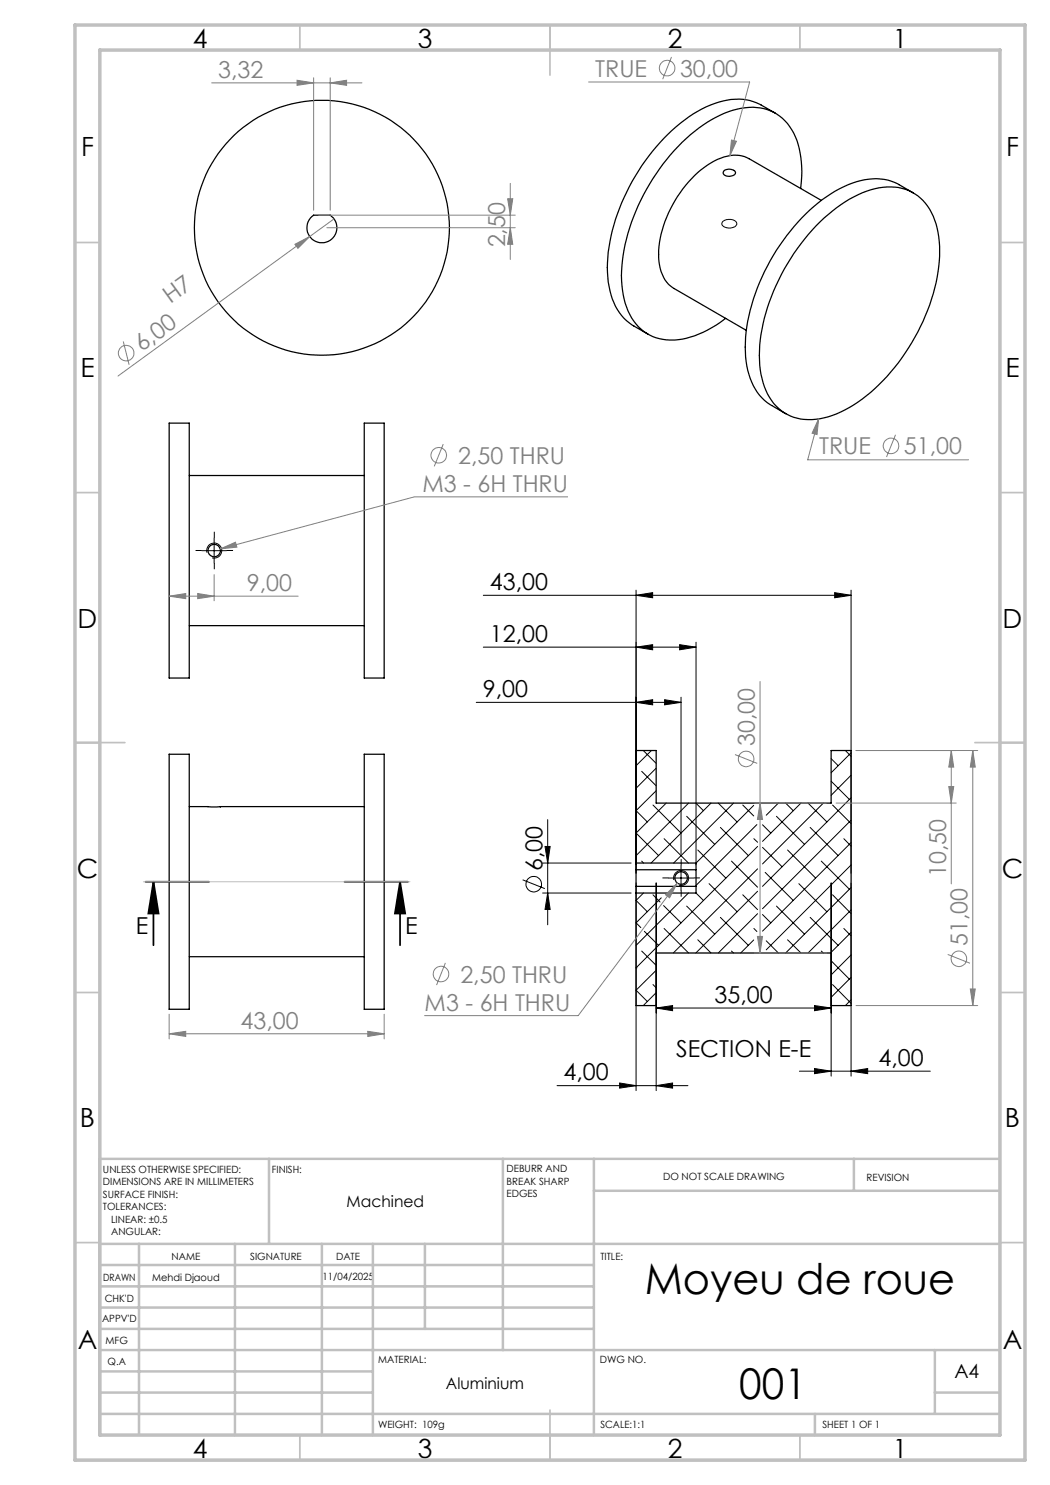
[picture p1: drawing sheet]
<svg xmlns="http://www.w3.org/2000/svg" width="210mm" height="297mm" viewBox="0 0 210 297" stroke-linecap="round" stroke-linejoin="round" font-family="sans-serif">
<g fill="none" stroke="#000" stroke-width=".25">
<path d="M144.7 34.2a1.65 1.65 0 0 1 2.4 .3 1.33 1.33 0 0 1-2 .6l-.5-.4zM155.1 22.6l-2.8-1.6a10.7 10.7 0 0 0-9.4-.3 30.7 30.7 0 0 0-13.9 11.5 38.8 38.8 0 0 0-7.5 21.3 14.8 14.8 0 0 0 3.3 10.2l1.6 1.3 3.2 1.8M160.1 37.7a18.8 18.8 0 0 0-1.7-11.7 9.3 9.3 0 0 0-11-4.2 27.1 27.1 0 0 0-13.3 9.2 40.5 40.5 0 0 0-9.8 23.1 15.9 15.9 0 0 0 2.9 10.7 9.7 9.7 0 0 0 10.9 2.6 21.5 21.5 0 0 0 7-3.7M182.7 38.6l-2.9-1.7a11 11 0 0 0-9.3-.3 30.7 30.7 0 0 0-13.9 11.5 38.6 38.6 0 0 0-7.6 21.3 13.9 13.9 0 0 0 3.9 10.7l1.1 .8 3.2 1.9M62.1 43.6l.6-.6h3.3a3 3 0 0 1 .8 4.3 3 3 0 0 1-4.3 .6 3 3 0 0 1-.4-4.3zM164 44.4a23.7 23.7 0 0 1 11.8-6.8 9.5 9.5 0 0 1 11.4 7.2 27.4 27.4 0 0 1-1.3 16.2 40.1 40.1 0 0 1-15.1 20 15 15 0 0 1-11.3 2.6 9.7 9.7 0 0 1-7.1-7.9 28.1 28.1 0 0 1 1.9-16.4 43.7 43.7 0 0 1 9.7-14.9zM164.3 40.1l-14.5-8.4a6.8 6.8 0 0 0-6.3 .2 22.8 22.8 0 0 0-11 14.1 12.5 12.5 0 0 0 .5 10l.7 .9 1.1 .8 14.5 8.4M33.8 84.6h4.1v51h-4.1zM37.9 95.1h34.9M72.8 84.6h4v51h-4zM37.9 125.1h34.9M33.8 150.8h4.1v51.1h-4.1z"/>
<path d="M72.8 150.8h4v51.1h-4zM37.9 161.3h3.7M41.6 161.4h2.5M44.1 161.3h28.7M127.2 177.3v1.3M127.2 172.6v1.4M127.2 172.6v-22.5h4v10.5h35v-10.5h4v51h-4v-10.5h-35v10.5h-4v-22.5M127.2 172.6h12v6h-12M127.2 174v3.3M127.2 177.3h12M127.2 174h12M37.9 191.3h34.9"/>
<circle cx="64.4" cy="45.5" r="25.5"/>
<circle cx="42.8" cy="110.1" r="1.25"/>
<circle cx="136.2" cy="175.6" r="1.25"/>
</g>
<g fill="none" stroke="#000" stroke-width=".2">
<path d="M144.5 44.4a2 2 0 0 1 2.8 .2 1.04 1.04 0 0 1-1.2 1h-.7l-.6-.2a.65 .65 0 0 1-.3-1zM40.4 110.1h4.9M41.4 110.5a1.51 1.51 0 0 1 1.3-1.9 1.51 1.51 0 0 1 1.6 1.7 1.51 1.51 0 0 1-1.9 1.3M42.8 107.6v5M96.7 119.1h73.5M127.2 119.1l3.3-.6v1.1zM127.2 118v56.6M166.9 118.5l3.3 .6-3.3 .5zM170.2 118v56.6M96.7 129.4h42.5M127.2 129.4l3.3-.5v1.1zM132.9 139.9l3.3 .6-3.3 .5z"/>
<path d="M135.9 128.9l3.3 .5-3.3 .6zM136.2 139.4v31.4M139.2 128.4v44.6M95.2 140.5h41M127.2 140.5l3.3-.6v1.1zM128.3 154.3l2.9 2.9M128.7 150.1l2.5 2.6M130.3 150.1l-3.1 3M131.2 153.6l-4 4.1M131.2 158.1l-4 4 2.3 2.3M166.2 156.2l3.7 3.7M166.2 151.7l1.4 1.4"/>
<path d="M169.1 150.1l1.1 1.2M170.2 150.6l-4 3.9M170.2 155l-4 4.1M170.2 159.6l-17.7 17.7M104.5 176l4.5 1.7M108.5 178.6h17.7M108.5 172.6h17.7M109 169.3h1l-.5 3.3zM109.5 178.6l.5 3.3h-1zM109.5 163.9v21.1M127.2 176.6v41.5M128.3 172.2l.4 .4"/>
<path d="M128.7 178.6l-1.5 1.5 2.3 2.2M130.6 161l5.6 5.6M130.6 179l1.4 1.4M131.2 176.6v41.5M132.3 179.6l-5.1 5 1 .9M132.8 167.7l4.9 4.9M133.2 160.6l-6 6 4.5 4.5M133.7 175.6h5M134.8 176a1.51 1.51 0 0 1 1.3-1.9 1.51 1.51 0 0 1 1.6 1.6 1.51 1.51 0 0 1-1.9 1.4M136.2 173.1v5M137.3 163.3l5.6 5.6M137.7 178.6l-10.5 10.5"/>
<path d="M137.7 160.6l-10.5 10.5M139.2 160.6l1.5 1.5M139.2 178.6l1.5 1.5M139.6 170l5.6 5.6M141.8 176.7l5.6 5.6M142.2 160.6l-12 12M143.7 160.6l3.7 3.8M144.1 165.5l5.6 5.6M146.3 172.2l5.2 5.2M146.7 160.6l-12 12M148.6 179l2.9 2.9M148.6 161l2.1 2.2"/>
<path d="M150.7 161.1l-11.5 11.5M150.8 167.7l.7 .7M151.4 164.9l-12.2 12.2M151.5 169.3l-24.3 24.3M151.5 173.8l-16.8 16.8M151.5 178.3l-12.3 12.3M152.5 169.5l3.9 3.9M152.5 165l1.7 1.6M153 174.5l5.6 5.6M155.3 163.3l5.6 5.6M155.7 160.6l-2.5 2.5M157.1 160.6l1.5 1.5"/>
<path d="M157.5 170l5.6 5.6M159.8 176.7l5.6 5.6M160.2 160.6l-7.7 7.7M161.6 160.6l3.8 3.8M162 165.5l5.6 5.6M164.3 172.2l5.6 5.6M164.7 160.6l-12.2 12.2M166.2 176.6v38.6M166.5 179l3.7 3.7M166.5 161l3.7 3.7M168.8 167.7l1.4 1.5M170.2 164l-17.7 17.7"/>
<path d="M170.2 168.5l-17.7 17.7M170.2 173l-17 17M170.2 177.5l-13.1 13.1M170.2 176.6v38.6M127.2 193.6h.1M128.3 190.2l2.9 2.9M128.9 186.3l2.8 2.8M130.6 196.9l.6 .7M131.2 194.1l-4 3.9 2.3 2.3M131.2 198.5l-2.5 2.6M132.7 181.1l3.5 3.5M132.8 185.7l4.9 4.9"/>
<path d="M137.3 181.2l5.6 5.6M139.6 188l2.6 2.6M144.1 183.5l5.6 5.6M146.3 190.2l.4 .4M150.7 188l-2.6 2.6M150.8 185.7l.6 .6M151.5 182.7l-7.8 7.9M152.5 182.9l1.7 1.7M153.2 188.2l2.5 2.4M155.3 181.2l5.6 5.6M157.5 188l2.7 2.6M162 183.5l5.6 5.6"/>
<path d="M164.3 190.2l.4 .4M166.2 192.2l3.7 3.6M166.5 196.9l3.7 3.8M168.8 185.7l1.4 1.5M170.2 182l-8.6 8.6M170.2 186.5l-4.1 4.1M170.2 191l-4 4M170.2 195.5l-4 4M170.2 200l-1.1 1.1M111.4 217.1h26.2M123.9 216.6l3.3 .5-3.3 .5zM131.2 217.1l3.3-.5v1z"/>
<path d="M131.2 201.6l3.3-.5v1zM131.2 201.6h35M159.9 214.2h26.2M162.9 213.7l3.3 .5-3.3 .5zM162.9 201.1l3.3 .5-3.3 .5zM170.2 214.2l3.3-.5v1z"/>
<circle cx="106.8" cy="176.8" r="1.55"/>
</g>
<g fill="none" stroke="#808080" stroke-width=".2">
<path d="M42.3 16.6h30.1M59.4 16l3.3 .6-3.3 .5zM62.7 15.6v26.4M66 16.6l3.3-.6v1.1zM66 15.6v26.4M117.7 16.4h32.2l-3.9 14.7M134.3 11.4l-1.8 4.4M101.5 39.8h1.1l-.5 3.2zM102.1 36.7v15.2M146.3 28l1 .3-1.3 2.8zM59 48.9l2.9-1.6-2.3 2.4zM61.9 47.3l-38.3 27.9"/>
<path d="M63.7 43h39.3M65.4 45.5h37.6M66.8 43.8l-4.9 3.5M102.1 45.5l.5 3.4h-1.1zM24.7 68.3l1.1 4.7M88.7 88.8l-1.8 4.5M113.6 99.4h-30.7l-38.8 10.4M163.7 83.8l-.3 3.1-1-.3zM163.7 83.8l-2.2 8.2h32.2M179.1 87l-1.8 4.4M33.8 119.2l3.3-.5v1zM33.8 119.2h25.9"/>
<path d="M39.5 118.7l3.3 .5-3.3 .5zM42.8 114.9v5.3M44.1 109.8l3-1.4 .3 1zM152 136.3v54.3M147 150.9l4.4 1.8M171.2 150.1h24.3M189.8 157.3h.9l-.4 3.3zM190.3 150.1l.4 3.3h-.9zM190.3 150.1v26.7M194.6 150.1l.5 3.3h-1zM194.6 150.1v51M133.1 179l2.4-2.4-1.6 3z"/>
<path d="M135.5 176.6l-19.9 26.5h-30.7M151 160.6h14.2M152 160.6l.5 3.3h-1zM167.2 160.6h24M89.1 192.6l-1.8 4.4M151 190.6h14.2M151.5 187.3h1l-.5 3.3zM189.5 190.9l4.5 1.7M194.1 197.8h1l-.5 3.3zM33.8 206.8l3.3-.5v1zM33.8 202.8v5M33.8 206.8h43"/>
<path d="M73.6 206.3l3.2 .5-3.2 .5zM76.8 202.8v5M171.2 201.1h24.3"/>
<circle cx="133.4" cy="13.6" r="1.56"/>
<circle cx="25.2" cy="70.6" r="1.55"/>
<circle cx="87.8" cy="91.1" r="1.56"/>
<circle cx="178.2" cy="89.2" r="1.55"/>
<circle cx="149.2" cy="151.8" r="1.55"/>
<circle cx="88.2" cy="194.8" r="1.56"/>
<circle cx="191.8" cy="191.8" r="1.56"/>
</g>
<path d="M29.1 176.4h12.7M30.7 176.4l1 6.3h-2zM30.7 176.4v12.7M68.9 176.4h12.7M80 176.4l1 6.3h-2zM80 176.4v12.7" fill="none" stroke="#000" stroke-width=".35"/>
<path d="M40.4 110.1h-1.3M42.9 107.6v-1.3M42.9 112.6v1.2M45.4 110.1h1.2M133.7 175.6h-1.2M136.2 173.1v-1.3M136.2 178.1v1.2M138.7 175.6h1.3" fill="none" stroke="#000" stroke-width=".2" stroke-dasharray="15.2 1.3 1.3 1.3" stroke-linecap="butt"/>
<path d="M28.7 176.4h53.3" fill="none" stroke="#c0c0c0" stroke-width=".2"/>
<g fill="none" stroke="#c0c0c0" stroke-width=".35">
<path d="M60 5v5M110 5v10M160 5v5M15 48.5h5M200 48.5h5M15 98.5h5M200 98.5h5M15 148.5h10M195 148.5h10M15 198.5h5M200 198.5h5M15 248.5h5"/>
<path d="M200 248.5h5M60 287v5M110 282v10M160 287v5"/>
</g>
<g fill="none" stroke="#c0c0c0" stroke-width=".5">
<path d="M53.8 231.8v17M100.6 231.8v38.2M118.8 231.8v55.2M118.8 238.2h81.2M170.8 231.8v6.4M200 231.8h-180v55.2M20 248.8h180M20 257.3h98.8M20 253h98.8M27.8 248.8v38.2M47 248.8v38.2M64.4 248.8v38.2"/>
<path d="M74.6 248.8v38.2M85 248.8v17M20 265.8h98.8M20 261.5h98.8M20 278.5h54.6M20 274.3h54.6M20 270h180M187 278.5h13M187 270v12.8M20 282.8h180M163 282.8v4.2"/>
</g>
<path d="M15 5h190v287h-190zM20 10h180v277h-180z" fill="none" stroke="#c0c0c0" stroke-width=".7"/>
<path d="M80 176.4l1 6.3h-2zM30.7 176.4l1 6.3h-2z" fill="#000"/>
<path d="M33.8 206.8l3.3-.5v1zM73.6 206.3l3.2 .5-3.2 .5z" fill="#808080"/>
<g fill="#000">
<path d="M166.9 118.5l3.3 .6-3.3 .5zM127.2 119.1l3.3-.6v1.1z"/>
<path d="M109.5 178.6l.5 3.3h-1zM109 169.3h1l-.5 3.3z"/>
<path d="M162.9 213.7l3.3 .5-3.3 .5zM170.2 214.2l3.3-.5v1zM123.9 216.6l3.3 .5-3.3 .5zM131.2 217.1l3.3-.5v1zM131.2 201.6l3.3-.5v1zM162.9 201.1l3.3 .5-3.3 .5zM127.2 140.5l3.3-.6v1.1zM132.9 139.9l3.3 .6-3.3 .5zM127.2 129.4l3.3-.5v1.1zM135.9 128.9l3.3 .5-3.3 .6z"/>
</g>
<g fill="#808080">
<path d="M59 48.9l2.9-1.6-2.3 2.4z"/>
<path d="M44.1 109.8l3-1.4 .3 1z"/>
<path d="M66 16.6l3.3-.6v1.1zM59.4 16l3.3 .6-3.3 .5z"/>
<path d="M163.7 83.8l-1.3 2.8 1 .3zM146.3 28l-.3 3.1 1.3-2.8zM133.1 179l.8 .6 1.6-3z"/>
<path d="M194.1 197.8h1l-.5 3.3zM194.6 150.1l.5 3.3h-1zM151.5 187.3h1l-.5 3.3zM152 160.6l.5 3.3h-1z"/>
<path d="M190.3 150.1l.4 3.3h-.9zM189.8 157.3h.9l-.4 3.3zM101.5 39.8h1.1l-.5 3.2zM102.1 45.5l.5 3.4h-1.1z"/>
<path d="M39.5 118.7l3.3 .5-3.3 .5zM33.8 119.2l3.3-.5v1z"/>
</g>
<g font-size="8.5">
<text x="128.9" y="258.8">Moyeu de roue</text>
<text x="147.8" y="279.7">001</text>
</g>
<g font-size="5.3">
<text x="38.5" y="9.5">4</text>
<text x="83.5" y="9.5">3</text>
<text x="133.5" y="9.5">2</text>
<text x="178.5" y="9.5">1</text>
<text x="16.2" y="31.2">F</text>
<text x="201.2" y="31.2">F</text>
<text x="16.1" y="75.5">E</text>
<text x="201.1" y="75.5">E</text>
<text x="15.5" y="125.5">D</text>
<text x="200.5" y="125.5">D</text>
<text x="15.4" y="175.5">C</text>
<text x="200.4" y="175.5">C</text>
<text x="16" y="225.5">B</text>
<text x="201" y="225.5">B</text>
<text x="15.5" y="269.7">A</text>
<text x="200.5" y="269.7">A</text>
<text x="38.5" y="291.5">4</text>
<text x="83.5" y="291.5">3</text>
<text x="133.5" y="291.5">2</text>
<text x="178.5" y="291.5">1</text>
</g>
<g font-size="4.7" fill="#808080">
<text x="43.6" y="15.5">3,32</text>
<text x="119.1" y="15.3">TRUE</text>
<text x="136" y="15.3">30,00</text>
<text x="101" y="49.5" transform="rotate(-90 101 49.5)">2,50</text>
<text x="34.1" y="60.8" transform="rotate(-36 34.1 60.8)">H7</text>
<text x="28.3" y="70.5" transform="rotate(-36 28.3 70.5)">6,00</text>
<text x="91.6" y="92.8">2,50 THRU</text>
<text x="163.8" y="90.9">TRUE</text>
<text x="180.8" y="90.9">51,00</text>
<text x="84.5" y="98.4">M3 - 6H THRU</text>
<text x="49.4" y="118.2">9,00</text>
<text x="151" y="149.2" transform="rotate(-90 151 149.2)">30,00</text>
<text x="189.3" y="175.5" transform="rotate(-90 189.3 175.5)">10,50</text>
<text x="193.5" y="189.2" transform="rotate(-90 193.5 189.2)">51,00</text>
<text x="92.1" y="196.5">2,50 THRU</text>
<text x="84.9" y="202.1">M3 - 6H THRU</text>
<text x="48.1" y="205.7">43,00</text>
</g>
<g font-size="4.7">
<text x="98" y="118">43,00</text>
<text x="98" y="128.4">12,00</text>
<text x="96.6" y="139.4">9,00</text>
<text x="108.5" y="174.2" transform="rotate(-90 108.5 174.2)">6,00</text>
<text x="27.2" y="186.9">E</text>
<text x="81" y="186.9">E</text>
<text x="142.9" y="200.6">35,00</text>
<text x="135.2" y="211.4">SECTION E-E</text>
<text x="175.7" y="213.2">4,00</text>
<text x="112.7" y="216.1">4,00</text>
</g>
<text font-size="3.9" x="190.9" y="275.5">A4</text>
<g font-size="3.2">
<text x="69.3" y="241.4">Machined</text>
<text x="89.2" y="277.9">Aluminium</text>
</g>
<g font-size="2">
<text x="20.6" y="234.6">UNLESS OTHERWISE SPECIFIED:</text>
<text x="20.6" y="237.1">DIMENSIONS ARE IN MILLIMETERS</text>
<text x="20.6" y="239.6">SURFACE FINISH:</text>
<text x="54.4" y="234.6">FINISH:</text>
<text x="101.3" y="234.5">DEBURR AND</text>
<text x="101.3" y="237">BREAK SHARP</text>
<text x="101.3" y="239.5">EDGES</text>
<text x="132.6" y="236">DO NOT SCALE DRAWING</text>
<text x="173.3" y="236.2">REVISION</text>
<text x="20.6" y="242.1">TOLERANCES:</text>
<text x="22.2" y="244.6">LINEAR: ±0.5</text>
<text x="22.2" y="247.1">ANGULAR:</text>
<text x="34.3" y="252">NAME</text>
<text x="50" y="251.9">SIGNATURE</text>
<text x="67.2" y="251.9">DATE</text>
<text x="120.1" y="251.9">TITLE:</text>
<text x="20.6" y="256.1">DRAWN</text>
<text x="30.4" y="256.1">Mehdi Djaoud</text>
<text x="64.5" y="255.9">11/04/2025</text>
<text x="20.9" y="260.3">CHK'D</text>
<text x="20.4" y="264.4">APPV'D</text>
<text x="21.1" y="268.8">MFG</text>
<text x="21.5" y="273">Q.A</text>
<text x="75.6" y="272.5">MATERIAL:</text>
<text x="120" y="272.5">DWG NO.</text>
<text x="75.6" y="285.5">WEIGHT: 109g</text>
<text x="120.1" y="285.6">SCALE:1:1</text>
<text x="164.5" y="285.6">SHEET 1 OF 1</text>
</g>
</svg>
